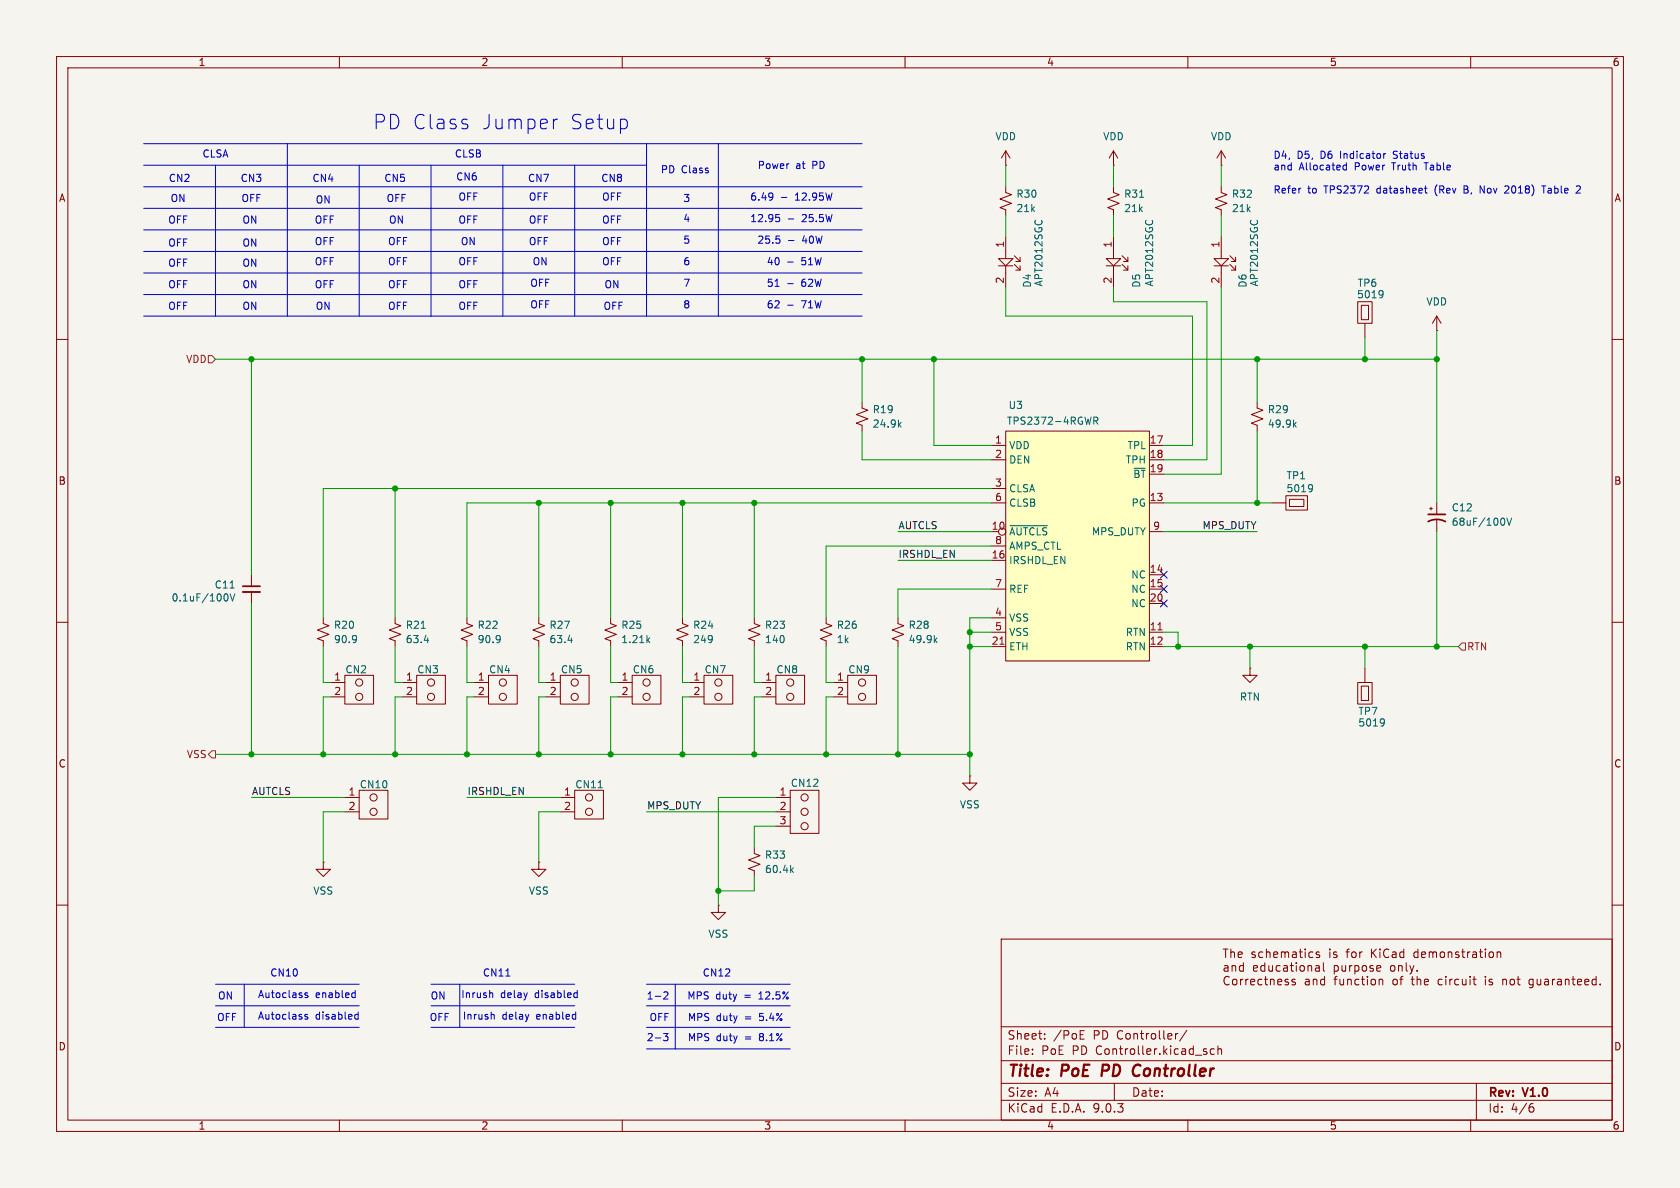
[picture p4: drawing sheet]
<svg xmlns="http://www.w3.org/2000/svg" width="297mm" height="210mm" viewBox="0 0 297 210" stroke-linecap="round" stroke-linejoin="round" font-family="sans-serif">
<path d="M0 0h297v210h-297z" fill="#f5f4ef" stroke="#f5f4ef" stroke-width=".18"/>
<g fill="none" stroke="#840000" stroke-width=".18">
<path d="M10 10h277v190h-277zM12 12h273v186h-273zM60 10v2M110 10v2M160 10v2M210 10v2M260 10v2M177.8 33v1l1 .4-2 .8 2 .7-2 .8 1 .4v1M177.8 29.2h.1M177.8 26.7v2.5M177.8 26.7l-.8 1.2M177.8 26.7l.8 1.2"/>
<path d="M176.5 45.7h2.6l-1.3 1.3zM176.5 47h2.6M177.8 41.9v3.8M177.8 47v3.8M179.3 45.2l1 1v-.7M179.3 46.7l1 1.1v-.8M179.6 46.2h.7M179.6 47.8h.7M240 53.3h2.6v3.9h-2.6zM240.7 54h1.2v2.5h-1.2zM241.3 57.2v2.5M254 58.4h.1"/>
<path d="M254 55.9l-.8 1.3M254 55.9l.8 1.3M254 55.9v2.5M10 60h2M285 60h2M10 110h2M146 109.2v1l1.1 .4-2.1 .8 2.1 .7-2.1 .8 1 .4v1M285 110h2M10 160h2M177 166h108v32h-108zM216.2 167.8h.9M216.7 167.8v1.5"/>
<path d="M216.7 172.7a.74 .74 0 0 0-.3 .9 .74 .74 0 0 0 .8 .4h.1M217.2 172.7h.1M217.6 167.8v1.5M217.6 168.4l.2-.1h.4v1M218 173.2l.4-.1 .3 .3v.4l-.3 .3-.4-.1-.1-.2v-.4zM218.9 168.8l.7-.2-.1-.3h-.4l-.2 .2 .1 .7h.5M219.3 173.1v1M219.7 173.1l-.2 .1-.2 .2M220.2 173.1v1M220.7 173.1l-.3 .1-.2 .2M221.1 173.6l.7-.1-.1-.3-.4-.1-.2 .2 .1 .7h.5M221.9 168.3h-.4l-.2 .2 .1 .2 .5 .1v.4h-.6"/>
<path d="M223.1 173.2l-.4-.1-.3 .3v.4l.1 .2h.6M223.2 168.3h-.4l-.3 .3v.4l.2 .2h.5M223.5 173.1h.6M223.7 172.6v1.3l.4 .2M223.9 168.4l.2-.1h.4v1M223.9 167.8v1.5M224.6 173.2l.2-.1 .4 .1v.9M224.6 173.1v1M225.2 168.8l.7-.2-.1-.3h-.4l-.2 .2v.7h.6M225.9 173.6l.7-.1-.1-.3-.4-.1-.2 .2 .1 .7h.5M226.5 168.4l.5-.1 .2 .2M226.5 168.3v1"/>
<path d="M227.2 168.5l.2-.2h.3l.1 1M227.2 168.5v.8M227.7 173.2l-.3-.1-.2 .2v.2l.5 .2v.3h-.5M228.5 168.3h.6l.1 1M229 173.2l-.4-.1-.2 .2 .1 .2 .5 .2v.3h-.6M229.2 168.6l-.5 .1a.29 .29 0 0 0-.3 .3 .29 .29 0 0 0 .3 .3l.5-.1M229.7 168.3h.5M229.9 167.8v1.3l.3 .2M230.7 167.8v.1M230.7 168.3v1M230.8 173.2h.6l.1 .9M231.5 173.5h-.5a.29 .29 0 0 0-.3 .3 .29 .29 0 0 0 .3 .3l.5-.1"/>
<path d="M232.1 168.3h-.4l-.3 .3v.4l.1 .2h.6M232.2 173.2l.2-.1 .3 .1 .1 .9M232.2 173.1v1M232.6 170.8h.6v.9M233.2 171l-.5 .1a.29 .29 0 0 0-.2 .3 .29 .29 0 0 0 .2 .3l.5-.1M233.2 168.3h-.3l-.2 .2v.2l.5 .1v.4h-.5M234 170.2v1.3l.2 .2M234.2 173.2l-.5-.1-.2 .3v.4l.1 .2h.6M234.2 172.6v1.5M235.1 167.8v.1M235.1 168.3v1M235.8 173.1h.6"/>
<path d="M236.1 172.7l-.1 1.4M236.3 168.3h-.3l-.3 .2 .1 .2 .5 .1v.4h-.6M236.9 173.1l.1 .9 .3 .1 .2-.1M237.2 170.7v.8l.1 .1 .4 .1M237.5 173.1v1M238 168.3h.5M238.2 173.2l.3-.1 .3 .1 .1 .9M238.2 173.1v1M238.5 167.8l-.3 .2v1.3M239.1 168.3h.4l.2 .3v.4l-.2 .3-.4-.1-.1-.2v-.4zM240.2 173.2l-.4-.1-.3 .3v.4l.2 .2h.5M240.4 168.3v1"/>
<path d="M240.7 173.1h.5M240.8 168.3h-.3l-.1 .3M240.9 172.6v1.3l.3 .2M241.3 170.7l.3 .3v.4l-.3 .3M241.7 172.6v.1M241.7 173.1v1M242.5 167.8v1.5M242.5 173.2l.4-.1 .3 .3v.4l-.3 .3-.4-.1-.1-.2v-.4zM242.7 168.4l.6 .9M243.3 167.8l-.8 .8M243.8 173.2l.2-.1 .4 .1 .1 .9M243.8 173.1v1"/>
<path d="M244 167.8v.1M244 168.3v1M245.5 167.9a.6 .6 0 0 0-.7 0 .6 .6 0 0 0-.2 .7 .56 .56 0 0 0 .3 .6 .56 .56 0 0 0 .6-.1M246.2 168.3h.5l.1 1M246.4 173.2l.3-.1 .3 .3v.4l-.3 .3-.3-.1-.2-.2v-.4zM246.8 168.6l-.5 .1a.29 .29 0 0 0-.2 .3 .29 .29 0 0 0 .2 .3l.5-.1M247.5 173.1h.5M247.7 172.7v1.4M248.2 168.3h-.5l-.2 .3v.4l.1 .2h.6M248.2 167.8v1.5M249.2 170.7l.4 1M249.5 173.1h.5"/>
<path d="M249.6 171.7l-.1 .3-.3 .2M249.7 172.6v1.3l.3 .2M250 170.7l-.4 1M250.5 173.2l.2-.1 .4 .1 .1 .9M250.5 172.6v1.5M250.7 168.3h-.5l-.2 .3v.4l.1 .2h.6M250.7 167.8v1.5M251.3 168.8l.7-.2v-.3h-.5l-.2 .2 .1 .7h.6M251.8 173.6l.7-.1v-.3l-.5-.1-.2 .2 .1 .7h.6M252.7 168.4l.4-.1 .2 .2M252.7 168.3v1M253.3 168.5l.2-.2h.4l.1 1"/>
<path d="M253.3 168.5v.8M254.7 168.3h.4l.3 .3v.4l-.3 .3-.4-.1-.1-.2v-.4zM255 173.2l-.5-.1-.3 .3v.4l.2 .2h.6M255.5 172.7h.1M255.6 172.6v.1M255.6 173.1v1M255.7 172.7h-.1M256 168.4l.2-.1h.4l.1 1M256 168.3v1M256.3 173.1v1M256.7 173.1l-.2 .1-.2 .2M257.9 173.2l-.4-.1-.3 .3v.4l.1 .2h.6"/>
<path d="M257.9 168.3h-.4l-.2 .2 .1 .2 .5 .1v.4h-.6M258.4 168.3h.6M258.5 173.1l.1 .9 .4 .1 .2-.1M258.6 167.8v1.3l.4 .2M259.2 173.1v1M259.5 168.3v1M259.8 172.7h.1M259.9 172.6v.1M259.9 173.1v1M259.9 168.3h-.3l-.1 .3M260 172.7h-.1M260.4 173.1h.6"/>
<path d="M260.4 168.3h.6v1M260.6 172.6v1.3l.4 .2M261 168.6l-.5 .1a.29 .29 0 0 0-.2 .3 .29 .29 0 0 0 .2 .3l.5-.1M261.5 168.3h.6M261.7 167.8v1.3l.4 .2M262.5 172.7h.1M262.6 172.6v.1M262.6 173.1v1M262.6 167.8v.1M262.6 168.3v1M262.7 172.7h-.1M263.4 168.3h.3l.3 .3v.4l-.3 .3-.3-.1-.2-.2v-.4z"/>
<path d="M263.8 173.2l-.3-.1-.3 .2 .1 .2 .5 .2v.3h-.6M264.7 168.4l.2-.1h.3l.1 1M264.7 168.3v1M265.7 173.2l.2-.1 .3 .1 .1 .9M265.7 173.1v1M267.1 173.2l.4-.1 .2 .3v.4l-.2 .3-.4-.1-.1-.2v-.4zM268.2 173.1h.5M268.4 172.6v1.3l.3 .2M271 173.2l-.4-.1-.3 .3v.4l.2 .2h.5M271 173.1v1.2l-.3 .3-.3-.1M271.7 173.1l.1 .9 .4 .1 .2-.1M272.4 173.1v1"/>
<path d="M273.1 173.2h.6v.9M273.7 173.5h-.5a.29 .29 0 0 0-.2 .3 .29 .29 0 0 0 .2 .3l.5-.1M274.5 173.1v1M274.9 173.1l-.3 .1-.1 .2M275.4 173.2h.6v.9M276 173.5h-.5a.29 .29 0 0 0-.2 .3 .29 .29 0 0 0 .2 .3l.5-.1M276.7 173.2l.3-.1 .3 .1 .1 .9M276.7 173.1v1M277.9 173.1h.6M278.1 172.6v1.3l.4 .2M278.9 173.6l.7-.1-.1-.3-.4-.1-.2 .2 .1 .7h.5M280.2 173.6l.7-.1-.1-.3-.4-.1-.2 .2v.7h.6"/>
<path d="M282.2 173.2l-.5-.1-.2 .3v.4l.1 .2h.6M282.2 172.6v1.5M282.9 174v.1M285 160h2M60 198v2M110 198v2M160 198v2M177 194.5h108M177 191.5h108M177 187.5h108M177 181.5h108M182.5 186.3v.1"/>
<path d="M182.5 185.5v.1M184.7 183.6v.1M184.7 182.8v.1M191 182.9h.5M191 183.7h.7M191 182.2h.7M197 191.5v3M208.2 182.7l-.2 .1M209.8 182.1l-1.3 2M210 198v2M214.7 185.5l-.5-.1-.2 .3v.4l.1 .2h.6M215.3 185.5l.2-.1 .4 .1 .1 .9"/>
<path d="M215.3 184.9v1.5M260 198v2M261 191.5v6.5M270.6 195.7h.4l.2 .3-.1 .5-.5 .1M271 195.1l-.4 .1"/>
</g>
<path d="M195 188.2l-.3 2M200.6 190.1l.2 .1 .5-.1M201.3 188.2l-.5 .1-.2 .2" fill="none" stroke="#840000" stroke-width=".4"/>
<path d="M183.1 39h-.1M184.1 39h.1M244.3 51.4l.1 .1a1.03 1.03 0 0 1-.1 1.1M244.5 51.9l-.2 .3" fill="none" stroke="#006464" stroke-width=".18"/>
<path d="M177.8 76.2h25.4v40.6h-25.4z" fill="#ffffc2"/>
<g fill="none" stroke="#840000" stroke-width=".18">
<path d="M196.8 29.2h.1M196.8 33v1l1.1 .4-2.1 .8 2.1 .7-2.1 .8 1 .4v1M196.8 26.7v2.5M196.8 26.7l-.7 1.2M196.8 26.7l.8 1.2M215.9 29.2h.1M215.9 33v1l1 .4-2 .8 2 .7-2 .8 1 .4v1M215.9 26.7l-.8 1.2M215.9 26.7l.8 1.2M215.9 26.7v2.5M195.6 45.7h2.5l-1.3 1.3zM195.6 47h2.5"/>
<path d="M196.8 41.9v3.8M196.8 47v3.8M198.4 45.2l1 1v-.7M198.4 46.7l1 1.1v-.8M198.6 46.2h.8M198.6 47.8h.8M214.6 45.7h2.6l-1.3 1.3zM214.6 47h2.6M215.9 41.9v3.8M215.9 47v3.8M217.4 45.2l1 1v-.7M217.4 46.7l1 1.1v-.8"/>
<path d="M217.7 46.2h.7M217.7 47.8h.7M152.4 71.1v1l1 .4-2 .8 2 .7-2 .8 1 .4v1M175.3 78.7h2.5M177.8 76.2h25.4v40.6h-25.4zM203.2 78.7h2.5M222.2 71.1v1l1.1 .4-2.1 .8 2.1 .7-2.1 .8 1 .4v1M175.3 81.3h2.5M175.3 86.4h2.5M175.3 88.9h2.5M175.3 96.5h2.5M175.3 99.1h2.5"/>
<path d="M203.2 81.3h2.5M203.2 88.9h2.5M203.2 83.8h2.5M203.2 94h2.5M224.8 88.9h2.5M227.3 87.6h3.8v2.6h-3.8zM228 88.3h2.5v1.2h-2.5zM252.7 89.9h.5M253 89.7v.5M254 88.9v2M254 91.9v2.1M44.4 101.6v2"/>
<path d="M44.4 104.6v2.1M57.1 109.2v1l1.1 .4-2.1 .8 2.1 .7-2.1 .8 1 .4v1M61 119.4h5v5.1h-5zM69.8 109.2v1l1.1 .4-2.1 .8 2.1 .7-2.1 .8 1 .4v1M73.7 119.4h5v5.1h-5zM82.5 109.2v1l1.1 .4-2.1 .8 2.1 .7-2.1 .8 1 .4v1M86.4 119.4h5v5.1h-5zM95.2 109.2v1l1.1 .4-2.1 .8 2.1 .7-2.1 .8 1 .4v1M99.1 119.4h5v5.1h-5zM107.9 109.2v1l1.1 .4-2.1 .8 2.1 .7-2.1 .8 1 .4v1M111.8 119.4h5v5.1h-5zM120.6 109.2v1l1.1 .4-2.1 .8 2.1 .7-2.1 .8 1 .4v1"/>
<path d="M124.5 119.4h5v5.1h-5zM133.3 109.2v1l1.1 .4-2.1 .8 2.1 .7-2.1 .8 1 .4v1M137.2 119.4h5v5.1h-5zM149.9 119.4h5v5.1h-5zM158.7 109.2v1l1.1 .4-2.1 .8 2.1 .7-2.1 .8 1 .4v1M175.3 104.1h2.5M175.3 109.2h2.5M175.3 111.8h2.5M175.3 114.3h2.5M203.2 104.1h2.5M203.2 111.8h2.5M203.2 114.3h2.5"/>
<path d="M203.2 101.6h2.5M203.2 106.7h2.5M221 118.1v1.3h1.2l-1.2 1.3-1.3-1.3h1.3M221 118.1h.1M241.3 118.1v2.6M58.4 120.7h2.6M58.4 123.2h2.6M63.5 139.7h5.1v5.1h-5.1zM71.1 120.7h2.6M71.1 123.2h2.6M83.8 120.7h2.6M83.8 123.2h2.6"/>
<path d="M96.5 120.7h2.6M96.5 123.2h2.6M101.6 139.7h5.1v5.1h-5.1zM109.2 120.7h2.6M109.2 123.2h2.6M121.9 120.7h2.6M121.9 123.2h2.6M134.6 120.7h2.6M134.6 123.2h2.6M139.7 139.7h5.1v7.6h-5.1zM147.3 120.7h2.6M147.3 123.2h2.6"/>
<path d="M171.4 137.2v1.2h1.3l-1.3 1.3-1.2-1.3h1.2M171.4 137.2h.1M240 120.7h2.6v3.8h-2.6zM240.7 121.3h1.2v2.5h-1.2zM57.1 152.4v1.3h1.3l-1.3 1.2-1.2-1.2h1.2M57.1 152.4h.1M61 141h2.5M61 143.5h2.5M95.2 152.4v1.3h1.3l-1.3 1.2-1.2-1.2h1.2M95.2 152.4h.1M99.1 141h2.5M99.1 143.5h2.5"/>
<path d="M133.3 149.9v1l1.1 .4-2.1 .7 2.1 .8-2.1 .7 1 .4v1M137.2 141h2.5M137.2 143.5h2.5M137.2 146.1h2.5M127 160v1.3h1.3l-1.3 1.3-1.3-1.3h1.3M127 160h.1"/>
<circle cx="177.2" cy="94" r=".63"/>
<circle cx="63.5" cy="123.2" r=".63"/>
<circle cx="63.5" cy="120.6" r=".63"/>
<circle cx="76.2" cy="123.2" r=".63"/>
<circle cx="76.2" cy="120.6" r=".63"/>
<circle cx="88.9" cy="120.6" r=".63"/>
<circle cx="88.9" cy="123.2" r=".63"/>
<circle cx="101.6" cy="120.6" r=".63"/>
<circle cx="101.6" cy="123.2" r=".63"/>
<circle cx="114.3" cy="120.6" r=".63"/>
<circle cx="114.3" cy="123.2" r=".63"/>
<circle cx="127" cy="123.2" r=".63"/>
<circle cx="127" cy="120.6" r=".63"/>
<circle cx="139.7" cy="120.6" r=".63"/>
<circle cx="139.7" cy="123.2" r=".63"/>
<circle cx="152.4" cy="123.2" r=".63"/>
<circle cx="152.4" cy="120.6" r=".63"/>
<circle cx="66" cy="143.5" r=".63"/>
<circle cx="66" cy="141" r=".63"/>
<circle cx="104.1" cy="141" r=".63"/>
<circle cx="104.1" cy="143.5" r=".63"/>
<circle cx="142.2" cy="141" r=".63"/>
<circle cx="142.2" cy="143.5" r=".63"/>
<circle cx="142.2" cy="146" r=".63"/>
</g>
<g fill="none" stroke="#006464" stroke-width=".18">
<path d="M201.5 34.9h.7M202.6 39h.1M203.7 39h.1M221.2 39h-.1M222.2 39h.1M158.9 75l.4 .5M159.3 74.7l-.5 .4M193.4 74.4l.6-.1 .1-.1-.1-.3-.6-.2v1.3M193.7 74.4l.4 .6M228.8 75l.4 .5M229.2 74.7l-.5 .4M178.5 92.9h6.7"/>
<path d="M200.5 82.8h2M231.8 85.7l.2 .1a1.03 1.03 0 0 1-.2 1.1M232 86.2l-.2 .3M265.7 91.6a.79 .79 0 0 1 0 1.3M266.4 91.6l.4 1.3 .4-1.3M39.9 105a.68 .68 0 0 1 .4 .6 .68 .68 0 0 1-.4 .6M40.7 105l.4 1.2 .4-1.2M40.7 104h.7M62.9 112.4l.1 .1a1.07 1.07 0 0 1-.2 1M63 112.9l-.1 .2M74.5 111.1h.7M75 113.2h.8"/>
<path d="M88.3 112.4l.1 .1a1.07 1.07 0 0 1-.2 1M88.4 112.9l-.1 .2M100.4 113.2h.8M114.5 113.1l.4 .5M114.9 112.8l-.5 .4M165.3 113.1l.4 .5M165.7 112.8l-.5 .4M105.8 139.3h.7M244.5 127.1l.2 .1a1.03 1.03 0 0 1-.2 1.1M244.7 127.6l-.2 .3M139.9 153.8l.4 .4M140.3 153.4l-.5 .5"/>
</g>
<path d="M176.8 113.9h.7M204.7 111.3h.7" fill="none" stroke="#a90000" stroke-width=".18"/>
<path d="M252.5 92.2a3.2 3.2 0 0 1 3 0M252.5 90.9h3M42.9 103.6h3.1" fill="none" stroke="#840000" stroke-width=".3"/>
<path d="M42.9 104.6h3.1" fill="none" stroke="#840000" stroke-width=".33"/>
<path d="M36.8 62.9h.7l.6 .6-.6 .6h-.7zM257.8 114.3l.6-.6h.7v1.2h-.7zM37.5 132.7h.6v1.3h-.6l-.7-.6z" fill="none" stroke="#725600" stroke-width=".18"/>
<g fill="none" stroke="#0000c2" stroke-width=".18">
<path d="M25.4 33h127M25.4 25.4h127M25.4 36.8h127M25.4 29.2h88.9M38.1 29.2v26.7M50.8 25.4v30.5M63.5 29.2v26.7M76.2 29.2v26.7M88.9 29.2v26.7M98.6 21.1l-.5 .1M101.6 29.2v26.7M114.3 25.4v30.5"/>
<path d="M127 25.4v30.5M136.5 34.2h.1a1.07 1.07 0 0 1-.2 1.1M136.6 34.7l-.1 .1M137.2 37.9h.6M137.3 38.4h.3l.2 .2v.5l-.5 .1M138.1 34.9h1M139.3 38.7h1M237.4 29.8l.3 .2h.3M238 29.3l-.3-.1-.3 .2M238 28.8v1.2M244.6 27.2v.8M245 27.2l-.4 .2"/>
<path d="M251.8 33.3h.5M252 33.9l.3 .2M258.8 33.5h.5M259.3 32.9h-.5v1.2h.5M261.7 34.1v-1.2l.7 1.2M266.2 32.9h.4M266.7 33.4l-.7 .7h.8M272.6 32.9h.7M272.9 32.9v1.2M278.8 32.9h.5l.1 .3-.8 .9h.8M25.4 55.9h127M25.4 48.3h127"/>
<path d="M25.4 52.1h127M25.4 44.5h127M25.4 40.6h127M137 50.6h.7M137.2 41.7h.6M137.8 42.3l.1 .2-.1 .4M139.3 53.9h.9M139.3 50.1h.9M139.3 46.3h.9M139.4 42.5h1M38.1 177.8h25.4M38.1 174h25.4"/>
<path d="M43.2 174v7.6M54.4 179.4l-.3-.1-.2 .2v.2l.5 .1v.3h-.5M54.4 175.6l-.3-.1-.2 .2 .1 .2 .4 .1v.3h-.5M62.4 175.5l.4 .1M62.8 176.3l-.4 .1M62.8 175.1v1.3M62.8 179.4h.5M63.3 178.9v1.3M76.2 177.8h25.4M76.2 174h25.4M81.3 174v7.6M86.7 175.5l.4 .2v.7"/>
<path d="M87 179.3l.4 .2v.7M89.4 172.5h.8M101.7 179.3l.1 .1M101.7 175.5l.3 .1M101.8 178.9v1.3M102 176.3l-.3 .1M102 175.1v1.3M114.3 177.8h25.4M114.3 174h25.4M117.4 175.5l.4-.2 .3 .4-.8 .9h.8M119.4 174v11.4M38.1 181.6h25.4"/>
<path d="M62.8 180.1h.5M76.2 181.6h25.4M101.8 180.1l-.1 .1M114.3 181.6h25.4M114.3 185.4h25.4M117.3 182.7h.8l-.4 .5 .3 .1v.6l-.2 .1-.5-.1"/>
</g>
<g fill="none" stroke="#009600" stroke-width=".18">
<path d="M177.8 29.2v3.8M177.8 38.1v3.8M196.8 29.2v3.8M196.8 38.1v3.8M215.9 29.2v3.8M215.9 38.1v3.8M177.8 50.8v5.1h33v22.8h-5.1M196.8 50.8v2.5h16.6v28h-7.7M215.9 50.8v33h-10.2M241.3 59.7v3.8M254 58.4v30.5M38.1 63.5h215.9"/>
<path d="M44.4 63.5v38.1M152.4 76.2v5.1h22.9M152.4 63.5v7.6M165.1 63.5v15.2h10.2M222.2 63.5v7.6M222.2 76.2v12.7M69.8 86.4v22.8M95.2 88.9v20.3M107.9 88.9v20.3M120.6 88.9v20.3M133.3 88.9v20.3M158.7 94h16.6"/>
<path d="M158.7 99.1h16.6M175.3 88.9h-92.8v20.3M175.3 96.5h-29.3v12.7M175.3 86.4h-118.2v22.8M205.7 88.9h19.1M205.7 94h16.5M254 94v20.3M44.4 106.7v26.7M57.1 114.3v6.4h1.3M69.8 114.3v6.4h1.3M82.5 114.3v6.4h1.3M95.2 114.3v6.4h1.3"/>
<path d="M107.9 114.3v6.4h1.3M120.6 114.3v6.4h1.3M133.3 114.3v6.4h1.3M146 114.3v6.4h1.3M158.7 114.3v19.1M171.4 114.3h3.9M171.4 111.8h3.9M175.3 109.2h-3.9v28M175.3 104.1h-16.6v5.1M205.7 114.3h52.1M205.7 111.8h2.6v2.5M221 114.3v3.8"/>
<path d="M241.3 114.3v3.8M38.1 133.4h133.3M58.4 123.2h-1.3v10.2M71.1 123.2h-1.3v10.2M83.8 123.2h-1.3v10.2M96.5 123.2h-1.3v10.2M109.2 123.2h-1.3v10.2M121.9 123.2h-1.3v10.2M134.6 123.2h-1.3v10.2M147.3 123.2h-1.3v10.2M44.4 141h16.6M61 143.5h-3.9v8.9"/>
<path d="M82.5 141h16.6M99.1 143.5h-3.9v8.9M114.3 143.5h22.9M133.3 154.9v2.6h-6.3M137.2 146.1h-3.9v3.8M137.2 141h-10.2v19"/>
</g>
<path d="M205.1 106.1l1.2 1.2M205.1 101l1.2 1.2M205.1 103.5l1.2 1.2M206.3 106.1l-1.2 1.2M206.3 101l-1.2 1.2M206.3 103.5l-1.2 1.2" fill="none" stroke="#000084" stroke-width=".18"/>
<g fill="#009600" stroke="#009600" stroke-width=".18">
<circle cx="254" cy="63.5" r=".46"/>
<circle cx="241.3" cy="63.5" r=".46"/>
<circle cx="222.2" cy="63.5" r=".46"/>
<circle cx="221" cy="114.3" r=".46"/>
<circle cx="241.3" cy="114.3" r=".46"/>
<circle cx="208.3" cy="114.3" r=".46"/>
<circle cx="222.2" cy="88.9" r=".46"/>
<circle cx="254" cy="114.3" r=".46"/>
<circle cx="152.4" cy="63.5" r=".46"/>
<circle cx="165.1" cy="63.5" r=".46"/>
<circle cx="171.4" cy="133.4" r=".46"/>
<circle cx="133.3" cy="133.4" r=".46"/>
<circle cx="95.2" cy="88.9" r=".46"/>
<circle cx="158.7" cy="133.4" r=".46"/>
<circle cx="146" cy="133.4" r=".46"/>
<circle cx="171.4" cy="111.8" r=".46"/>
<circle cx="171.4" cy="114.3" r=".46"/>
<circle cx="133.3" cy="88.9" r=".46"/>
<circle cx="120.6" cy="88.9" r=".46"/>
<circle cx="44.4" cy="63.5" r=".46"/>
<circle cx="69.8" cy="86.4" r=".46"/>
<circle cx="107.9" cy="88.9" r=".46"/>
<circle cx="127" cy="157.5" r=".46"/>
<circle cx="95.2" cy="133.4" r=".46"/>
<circle cx="82.5" cy="133.4" r=".46"/>
<circle cx="57.1" cy="133.4" r=".46"/>
<circle cx="107.9" cy="133.4" r=".46"/>
<circle cx="120.6" cy="133.4" r=".46"/>
<circle cx="69.8" cy="133.4" r=".46"/>
<circle cx="44.4" cy="133.4" r=".46"/>
</g>
<g font-size="3.5" fill="#0000c2">
<text x="65.9" y="23.1">PD Class</text>
<text x="85.1" y="23.1">Jumper</text>
<text x="100.6" y="23.1">Setup</text>
</g>
<g font-size="2.8" fill="#840000">
<text x="178" y="190.9">Title:</text>
<text x="187.7" y="190.9">PoE</text>
<text x="195.6" y="190.9">PD</text>
<text x="201.9" y="190.9">Controller</text>
</g>
<g font-size="2.1" fill="#840000">
<text x="216" y="172">The</text>
<text x="221.1" y="172">schematics</text>
<text x="235" y="172">is</text>
<text x="238.2" y="172">for</text>
<text x="242.6" y="172">KiCad</text>
<text x="250.4" y="172">demonstration</text>
<text x="178" y="184">Sheet:</text>
<text x="186.2" y="184">/PoE</text>
<text x="193.3" y="184">PD Controller/</text>
<text x="178" y="186.7">File:</text>
<text x="184.1" y="186.7">PoE</text>
<text x="189.6" y="186.7">PD Controller.kicad_sch</text>
<text x="178" y="196.9">KiCad</text>
<text x="178" y="194.1">Size:</text>
<text x="184.7" y="194.1">A4</text>
<text x="185.7" y="196.9">E.D.A.</text>
<text x="193.3" y="196.9">9.0.3</text>
<text x="200" y="194.1">Date:</text>
<text x="263" y="194.3">Rev:</text>
<text x="263" y="196.9">Id:</text>
<text x="267.1" y="196.9">4/6</text>
<text x="269.4" y="194.3">V1.0</text>
</g>
<g font-size="1.8" fill="#840000">
<text x="35" y="11.9">1</text>
<text x="85" y="11.9">2</text>
<text x="135" y="11.9">3</text>
<text x="185" y="11.9">4</text>
<text x="235" y="11.9">5</text>
<text x="285" y="11.9">6</text>
<text x="10.3" y="35.9">A</text>
<text x="285.3" y="35.9">A</text>
<text x="10.3" y="85.9">B</text>
<text x="285.3" y="85.9">B</text>
<text x="10.3" y="135.9">C</text>
<text x="285.3" y="135.9">C</text>
<text x="10.3" y="185.9">D</text>
<text x="285.3" y="185.9">D</text>
<text x="35" y="199.9">1</text>
<text x="85" y="199.9">2</text>
<text x="135" y="199.9">3</text>
<text x="185" y="199.9">4</text>
<text x="235" y="199.9">5</text>
<text x="285" y="199.9">6</text>
</g>
<g font-size="1.8" fill="#0000c2">
<text x="35.7" y="28">CLSA</text>
<text x="80.3" y="28">CLSB</text>
<text x="225" y="28.3">D4,</text>
<text x="229.3" y="28.3">D5,</text>
<text x="233.6" y="28.3">D6</text>
<text x="237.2" y="28.3">Indicator</text>
<text x="246.8" y="28.3">Status</text>
<text x="29.7" y="32.4">CN2</text>
<text x="30.1" y="35.9">ON</text>
<text x="42.4" y="32.4">CN3</text>
<text x="42.6" y="35.9">OFF</text>
<text x="55.1" y="32.4">CN4</text>
<text x="67.8" y="32.4">CN5</text>
<text x="68.2" y="35.9">OFF</text>
<text x="80.5" y="32.1">CN6</text>
<text x="80.9" y="35.7">OFF</text>
<text x="93.2" y="32.4">CN7</text>
<text x="93.4" y="35.7">OFF</text>
<text x="106.2" y="32.4">CN8</text>
<text x="106.3" y="35.7">OFF</text>
<text x="116.7" y="30.8">PD</text>
<text x="120.4" y="30.8">Class</text>
<text x="120.7" y="35.9">3</text>
<text x="132.5" y="35.7">6.49</text>
<text x="133.9" y="30.1">Power</text>
<text x="140.7" y="30.1">at</text>
<text x="140.7" y="35.7">12.95W</text>
<text x="143.7" y="30.1">PD</text>
<text x="225" y="30.3">and</text>
<text x="225" y="34.4">Refer</text>
<text x="229.7" y="30.3">Allocated</text>
<text x="231.2" y="34.4">to</text>
<text x="234.2" y="34.4">TPS2372</text>
<text x="239.6" y="30.3">Power</text>
<text x="243.7" y="34.4">datasheet</text>
<text x="246.4" y="30.3">Truth</text>
<text x="252.3" y="30.3">Table</text>
<text x="254.1" y="34.4">(Rev</text>
<text x="259.4" y="34.4">B,</text>
<text x="262.5" y="34.4">Nov</text>
<text x="267.1" y="34.4">2018)</text>
<text x="274" y="34.4">Table</text>
<text x="29.6" y="39.7">OFF</text>
<text x="42.8" y="39.7">ON</text>
<text x="55.5" y="39.7">OFF</text>
<text x="55.7" y="36.2">ON</text>
<text x="68.7" y="39.7">ON</text>
<text x="80.9" y="39.7">OFF</text>
<text x="93.4" y="39.7">OFF</text>
<text x="106.3" y="39.7">OFF</text>
<text x="120.7" y="39.5">4</text>
<text x="132.5" y="39.5">12.95</text>
<text x="141.9" y="39.5">25.5W</text>
<text x="29.6" y="47.3">OFF</text>
<text x="29.6" y="43.8">OFF</text>
<text x="42.8" y="47.3">ON</text>
<text x="42.8" y="43.8">ON</text>
<text x="55.5" y="43.5">OFF</text>
<text x="55.5" y="47.1">OFF</text>
<text x="68.5" y="47.1">OFF</text>
<text x="68.5" y="43.5">OFF</text>
<text x="80.9" y="47.1">OFF</text>
<text x="81.4" y="43.5">ON</text>
<text x="93.4" y="43.5">OFF</text>
<text x="94.1" y="47.1">ON</text>
<text x="106.3" y="47.1">OFF</text>
<text x="106.3" y="43.5">OFF</text>
<text x="120.7" y="43.3">5</text>
<text x="120.7" y="47.1">6</text>
<text x="133.8" y="43.3">25.5</text>
<text x="135.5" y="47.1">40</text>
<text x="141.8" y="47.1">51W</text>
<text x="141.9" y="43.3">40W</text>
<text x="29.6" y="51.2">OFF</text>
<text x="42.8" y="51.2">ON</text>
<text x="55.5" y="51.2">OFF</text>
<text x="68.5" y="51.2">OFF</text>
<text x="80.9" y="51.2">OFF</text>
<text x="93.6" y="50.9">OFF</text>
<text x="106.8" y="51.2">ON</text>
<text x="120.7" y="50.9">7</text>
<text x="135.5" y="50.9">51</text>
<text x="141.8" y="50.9">62W</text>
<text x="29.6" y="55">OFF</text>
<text x="42.8" y="55">ON</text>
<text x="55.7" y="55">ON</text>
<text x="68.5" y="55">OFF</text>
<text x="80.9" y="55">OFF</text>
<text x="93.6" y="54.7">OFF</text>
<text x="106.6" y="55">OFF</text>
<text x="120.7" y="54.7">8</text>
<text x="135.5" y="54.7">62</text>
<text x="141.8" y="54.7">71W</text>
<text x="47.7" y="172.8">CN10</text>
<text x="85.3" y="172.8">CN11</text>
<text x="124.1" y="172.8">CN12</text>
<text x="38.4" y="176.9">ON</text>
<text x="45.5" y="176.6">Autoclass</text>
<text x="55.8" y="176.6">enabled</text>
<text x="76" y="176.9">ON</text>
<text x="81.4" y="176.6">Inrush</text>
<text x="88.5" y="176.6">delay</text>
<text x="94.7" y="176.6">disabled</text>
<text x="114.2" y="176.9">1-2</text>
<text x="121.4" y="176.9">MPS</text>
<text x="126.5" y="176.9">duty</text>
<text x="131.7" y="176.9">=</text>
<text x="134.4" y="176.9">12.5%</text>
<text x="38.3" y="180.7">OFF</text>
<text x="45.5" y="180.4">Autoclass</text>
<text x="55.7" y="180.4">disabled</text>
<text x="75.9" y="180.7">OFF</text>
<text x="81.7" y="180.4">Inrush</text>
<text x="88.8" y="180.4">delay</text>
<text x="94.9" y="180.4">enabled</text>
<text x="114.2" y="184.3">2-3</text>
<text x="114.7" y="180.7">OFF</text>
<text x="121.5" y="180.7">MPS</text>
<text x="121.5" y="184.3">MPS</text>
<text x="126.6" y="180.7">duty</text>
<text x="126.6" y="184.3">duty</text>
<text x="131.8" y="180.7">=</text>
<text x="131.8" y="184.3">=</text>
<text x="134.5" y="180.7">5.4%</text>
<text x="134.5" y="184.3">8.1%</text>
</g>
<g font-size="1.8" fill="#006464">
<text x="175.9" y="25">VDD</text>
<text x="194.9" y="25">VDD</text>
<text x="214" y="25">VDD</text>
<text x="179.6" y="35.2">R30</text>
<text x="198.6" y="35.2">R31</text>
<text x="217.7" y="35.2">R32</text>
<text x="179.6" y="37.7">21k</text>
<text x="198.6" y="37.7">21k</text>
<text x="217.7" y="37.7">21k</text>
<text x="182.5" y="51" transform="rotate(-90 182.5 51)">D4</text>
<text x="184.5" y="50.7" transform="rotate(-90 184.5 50.7)">APT2012SGC</text>
<text x="201.8" y="51" transform="rotate(-90 201.8 51)">D5</text>
<text x="204.1" y="50.7" transform="rotate(-90 204.1 50.7)">APT2012SGC</text>
<text x="220.6" y="51" transform="rotate(-90 220.6 51)">D6</text>
<text x="222.6" y="50.7" transform="rotate(-90 222.6 50.7)">APT2012SGC</text>
<text x="239.8" y="52.9">5019</text>
<text x="239.9" y="50.9">TP6</text>
<text x="252.1" y="54.2">VDD</text>
<text x="154.2" y="73.3">R19</text>
<text x="154.2" y="75.8">24.9k</text>
<text x="177.9" y="75.3">TPS2372-4RGWR</text>
<text x="178.2" y="72.5">U3</text>
<text x="224" y="73.3">R29</text>
<text x="224" y="75.8">49.9k</text>
<text x="178.3" y="79.6">VDD</text>
<text x="178.3" y="82.1">DEN</text>
<text x="198.9" y="82.1">TPH</text>
<text x="199.2" y="79.6">TPL</text>
<text x="178.3" y="87.2">CLSA</text>
<text x="178.3" y="89.8">CLSB</text>
<text x="199.9" y="89.8">PG</text>
<text x="200.3" y="84.7">~{BT}</text>
<text x="227.3" y="84.9">TP1</text>
<text x="227.3" y="87.2">5019</text>
<text x="178.3" y="94.8">~{AUTCLS}</text>
<text x="192.9" y="94.8">MPS_DUTY</text>
<text x="256.5" y="90.6">C12</text>
<text x="256.5" y="93.1">68uF/100V</text>
<text x="178.3" y="97.4">AMPS_CTL</text>
<text x="178.3" y="99.9">IRSHDL_EN</text>
<text x="30.2" y="106.5">0.1uF/100V</text>
<text x="37.9" y="104.2">C11</text>
<text x="178.3" y="105">REF</text>
<text x="199.9" y="102.5">NC</text>
<text x="199.9" y="105">NC</text>
<text x="199.9" y="107.5">NC</text>
<text x="58.9" y="113.9">90.9</text>
<text x="58.9" y="111.4">R20</text>
<text x="71.6" y="113.9">63.4</text>
<text x="71.6" y="111.4">R21</text>
<text x="84.3" y="113.9">90.9</text>
<text x="84.3" y="111.4">R22</text>
<text x="97" y="113.9">63.4</text>
<text x="97" y="111.4">R27</text>
<text x="109.7" y="111.4">R25</text>
<text x="109.7" y="113.9">1.21k</text>
<text x="122.4" y="113.9">249</text>
<text x="122.4" y="111.4">R24</text>
<text x="135.1" y="113.9">140</text>
<text x="135.1" y="111.4">R23</text>
<text x="147.8" y="111.4">R26</text>
<text x="147.8" y="113.9">1k</text>
<text x="160.5" y="111.4">R28</text>
<text x="160.5" y="113.9">49.9k</text>
<text x="178.3" y="110.1">VSS</text>
<text x="178.3" y="112.6">VSS</text>
<text x="198.9" y="112.6">RTN</text>
<text x="61" y="119.2">CN2</text>
<text x="73.7" y="119.2">CN3</text>
<text x="86.4" y="119.2">CN4</text>
<text x="99.1" y="119.2">CN5</text>
<text x="111.8" y="119.2">CN6</text>
<text x="124.5" y="119.2">CN7</text>
<text x="137.2" y="119.2">CN8</text>
<text x="149.9" y="119.2">CN9</text>
<text x="178.3" y="115.2">ETH</text>
<text x="198.9" y="115.2">RTN</text>
<text x="219.1" y="124.1">RTN</text>
<text x="240" y="126.6">TP7</text>
<text x="240" y="128.6">5019</text>
<text x="63.5" y="139.5">CN10</text>
<text x="101.6" y="139.5">CN11</text>
<text x="139.7" y="139.3">CN12</text>
<text x="169.6" y="143.1">VSS</text>
<text x="135.1" y="152">R33</text>
<text x="135.1" y="154.5">60.4k</text>
<text x="55.3" y="158.3">VSS</text>
<text x="93.4" y="158.3">VSS</text>
<text x="125.1" y="166">VSS</text>
</g>
<g font-size="1.8" fill="#a90000">
<text x="177.5" y="43.9" transform="rotate(-90 177.5 43.9)">1</text>
<text x="196.6" y="43.9" transform="rotate(-90 196.6 43.9)">1</text>
<text x="215.6" y="43.9" transform="rotate(-90 215.6 43.9)">1</text>
<text x="177.5" y="50.2" transform="rotate(-90 177.5 50.2)">2</text>
<text x="196.6" y="50.2" transform="rotate(-90 196.6 50.2)">2</text>
<text x="215.6" y="50.2" transform="rotate(-90 215.6 50.2)">2</text>
<text x="175.8" y="78.5">1</text>
<text x="175.8" y="81">2</text>
<text x="203.2" y="78.5">17</text>
<text x="203.2" y="81">18</text>
<text x="203.2" y="83.6">19</text>
<text x="175.8" y="86.1">3</text>
<text x="175.8" y="88.6">6</text>
<text x="203.2" y="88.6">13</text>
<text x="175.2" y="93.7">10</text>
<text x="203.8" y="93.7">9</text>
<text x="175.2" y="98.8">16</text>
<text x="175.8" y="96.3">8</text>
<text x="203.2" y="101.3">14</text>
<text x="175.8" y="103.9">7</text>
<text x="203.2" y="103.9">15</text>
<text x="203.2" y="106.4">20</text>
<text x="175.8" y="109">4</text>
<text x="175.8" y="111.5">5</text>
<text x="203.2" y="111.5">11</text>
<text x="175.2" y="114">21</text>
<text x="203.2" y="114">12</text>
<text x="59" y="120.4">1</text>
<text x="59" y="122.9">2</text>
<text x="71.7" y="120.4">1</text>
<text x="71.7" y="122.9">2</text>
<text x="84.4" y="120.4">1</text>
<text x="84.4" y="122.9">2</text>
<text x="97.1" y="120.4">1</text>
<text x="97.1" y="122.9">2</text>
<text x="109.8" y="120.4">1</text>
<text x="109.8" y="122.9">2</text>
<text x="122.5" y="120.4">1</text>
<text x="122.5" y="122.9">2</text>
<text x="135.2" y="120.4">1</text>
<text x="135.2" y="122.9">2</text>
<text x="147.9" y="120.4">1</text>
<text x="147.9" y="122.9">2</text>
<text x="61.5" y="140.7">1</text>
<text x="61.5" y="143.3">2</text>
<text x="99.6" y="140.7">1</text>
<text x="99.6" y="143.3">2</text>
<text x="137.7" y="140.7">1</text>
<text x="137.7" y="143.3">2</text>
<text x="137.7" y="145.8">3</text>
</g>
<g font-size="1.8" fill="#725600">
<text x="32.8" y="64.4">VDD</text>
<text x="259.3" y="115.2">RTN</text>
<text x="32.9" y="134.2">VSS</text>
</g>
<g font-size="1.8" fill="#0f0f0f">
<text x="158.7" y="93.6">AUTCLS</text>
<text x="212.5" y="93.6">MPS_DUTY</text>
<text x="158.7" y="98.7">IRSHDL_EN</text>
<text x="44.4" y="140.6">AUTCLS</text>
<text x="82.5" y="140.6">IRSHDL_EN</text>
<text x="114.3" y="143.2">MPS_DUTY</text>
</g>
</svg>
